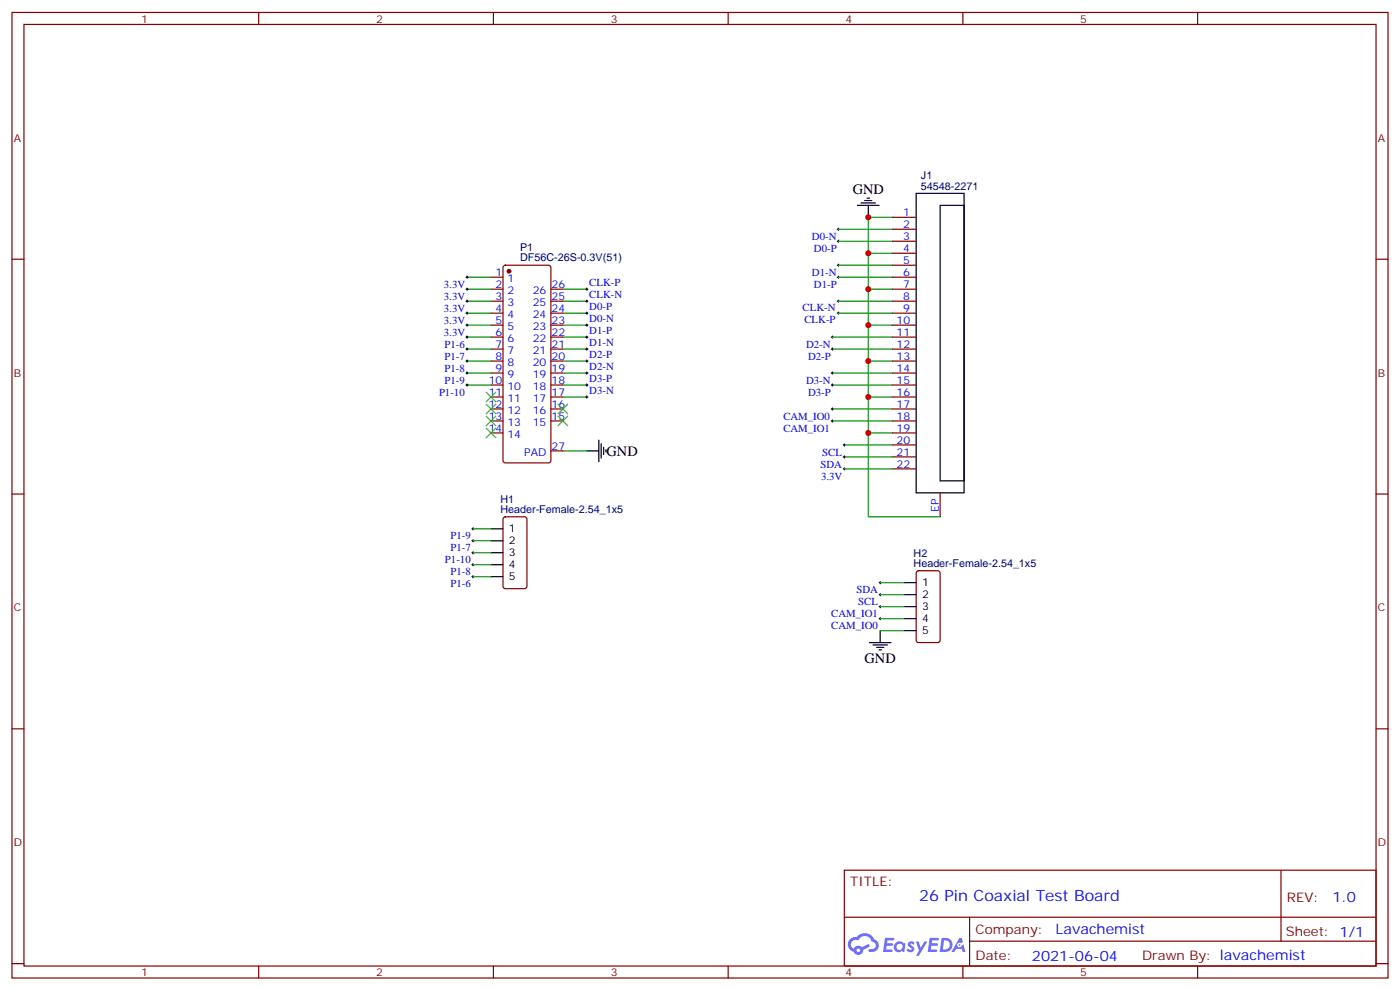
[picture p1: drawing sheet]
<svg xmlns="http://www.w3.org/2000/svg" width="412mm" height="292mm" viewBox="0 0 412 292" stroke-linecap="round" stroke-linejoin="round" font-family="sans-serif">
<g fill="none" stroke="#870000" stroke-width=".35">
<path d="M3.5 3.7h405.4v284.3h-405.4zM7.1 7.2h398.2v277.3h-398.2zM76.2 3.7v3.5M145.3 3.7v3.5M214.5 3.7v3.5M283.6 3.7v3.5M352.8 3.7v3.5M3.5 76.3h3.6M405.3 76.3h3.6M3.5 145.5h3.6M405.3 145.5h3.6M3.5 214.6h3.6"/>
<path d="M405.3 214.6h3.6M248.7 256.3h156.6v28.2h-156.6zM377.3 256.3v20.9M248.7 270.1h156.5M285.6 277.2h119.6M285.6 270.1v14.1M3.5 283.8h3.6M76.2 284.5v3.5M145.3 284.5v3.5M214.5 284.5v3.5M283.6 284.5v3.5M352.8 284.5v3.5"/>
<path d="M405.3 283.8h3.6"/>
</g>
<g fill="#5487ff">
<path d="M267.7 277.4a1.22 1.22 0 0 1 1.7 .3l-.4 .6a.47 .47 0 0 0-.3-.4 .47 .47 0 0 0-.5 .2l.1 .2a1.14 1.14 0 0 1 .8 1.7 1.14 1.14 0 0 1-1.9 0l-.2-.2 .5-.5 .7 .4a.29 .29 0 0 0 .3-.2 .29 .29 0 0 0-.2-.4 1.04 1.04 0 0 1-.6-1.7z"/>
<path d="M260.7 276.2h2.4l.3 .2-.2 .5h-1.8l-.1 .9h1.5l.3 .3-.3 .4h-1.6l-.2 1.1 1.7 .1 .2 .3-.2 .3h-2.6z"/>
<path d="M273.8 276.2h2.4l.3 .2-.1 .5h-1.8l-.2 .9h1.6l.3 .3-.4 .4h-1.6l-.1 1.1 1.7 .1 .2 .3-.2 .3h-2.6z"/>
<path d="M282.6 276.2h.7l.3 1.2-.6 .4a.69 .69 0 0 0-1 .2 .69 .69 0 0 0 .4 1 .69 .69 0 0 0 .9-.6l.5-.3 .6 2.2h-.8l-.2-.9h-1.8l-.5 .9h-.8z"/>
<path d="M269.8 277.3h.8l.6 1.8 1.1-1.8h.9l-2.6 4.2h-.8l.9-1.6z"/>
<path d="M277.4 276.2l-.6 4.1h1.3a2.11 2.11 0 0 0 2.5-2.1 2.11 2.11 0 0 0-2.5-2zM278.1 276.9a1.39 1.39 0 0 1 1.7 1.4 1.39 1.39 0 0 1-1.8 1.3h-.3z"/>
<path d="M263.7 277.8a1.54 1.54 0 0 0-.1 2.2 1.54 1.54 0 0 0 2.2 .1l.6 .2 .3-2.3-.2-.2h-.4a1.49 1.49 0 0 0-2.4 0zM264 278.8a.94 .94 0 0 1 1.8 0 .94 .94 0 0 1-1.8 0z"/>
<path d="M250.4 276.6a2.18 2.18 0 0 0 1.1 3.7 1.44 1.44 0 0 0 1.6 .9 1.44 1.44 0 0 0 1.2-1.5l2-1-.5-.7-1.9 .9a1.47 1.47 0 0 0-2.4 .5 1.39 1.39 0 0 1-.7-2 1.39 1.39 0 0 1 2-.4 2.12 2.12 0 0 1 2.2-1.3 2.12 2.12 0 0 1 1.9 1.7 1.14 1.14 0 0 1 1.1 1.4 1.14 1.14 0 0 1-1.7 .7 .43 .43 0 0 0-.5 .4 .43 .43 0 0 0 .4 .4 1.98 1.98 0 0 0 2.5-1.2 1.98 1.98 0 0 0-1.2-2.5 3.1 3.1 0 0 0-5.3-.7l-.9 .1zM252.3 279.9a.55 .55 0 0 1 1.1 0 .55 .55 0 0 1-1.1 0z"/>
<circle cx="282.6" cy="278.3" r=".26"/>
</g>
<g fill="none" stroke="#008700" stroke-width=".35">
<path d="M246.9 67.5h15.9M246.9 71h15.9M246.9 78.1h15.9M255.8 74.6v10.6h7M262.8 64h-7v10.6h7M137.6 81.6h7M137.6 85.2h7M137.6 88.7h7M137.6 92.2h7M137.6 95.7h7M137.6 99.3h7M165.8 85.2h7.1"/>
<path d="M165.8 88.7h7.1M165.8 92.2h7.1M165.8 95.7h7.1M165.8 99.3h7.1M245.2 99.3h17.6M246.9 81.6h15.9M246.9 88.7h15.9M246.9 92.2h15.9M255.8 85.2v10.5h7M255.8 95.7v10.6h7M137.6 102.8h7M137.6 106.3h7"/>
<path d="M137.6 109.9h7M137.6 113.4h7M165.8 102.8h7.1M165.8 106.3h7.1M165.8 109.9h7.1M165.8 113.4h7.1M165.8 116.9h7.1M245.2 102.8h17.6M245.2 109.9h17.6M245.2 113.4h17.6M255.8 106.3v10.6h7M255.8 116.9v10.6h7"/>
<path d="M165.8 132.8h7.1M245.2 120.4h17.6M245.2 124h17.6M248.7 138.1h14.1M248.7 134.5h14.1M248.7 131h14.1M255.8 127.5v24.7h21.1M139.3 155.7h5.3M139.3 159.2h5.3M139.3 169.8h5.3M139.3 162.8h5.3M139.3 166.3h5.3"/>
<path d="M259.3 171.6h7M259.3 175.1h7M259.3 178.6h7M259.3 185.7h7M259.3 182.2h7"/>
</g>
<g fill="none" stroke="#000" stroke-width=".35">
<path d="M253.6 59.8h4.3M254.7 59.1h2.1M255.4 58.3h.7M269.9 56.9h14.1v88.2h-14.1zM252.6 60.5h6.3M255.8 60.5v3.5M276.9 60.5h7.1v81.1h-7.1zM172.9 132.8h3.5M176.4 129.6v6.4M177.1 130.7v4.2M177.8 131.7v2.1M178.5 132.4v.7"/>
<path d="M144.6 155.7h3.6M144.6 159.2h3.6M144.6 162.8h3.6M144.6 166.3h3.6M144.6 169.8h3.6M266.3 171.6h3.6M266.3 175.1h3.6M266.3 178.6h3.6M256.1 189.2h6.4M257.2 189.9h4.2M258.2 190.6h2.1M258.9 191.3h.7"/>
<path d="M259.3 185.7v3.5M266.3 182.2h3.6M266.3 185.7h3.6"/>
</g>
<g fill="none" stroke="#870000" stroke-width=".35">
<path d="M148.4 78.3l.5-.2h12.7l.6 .4 .1 57.1-.5 .7h-12.9l-.7-.4v-57.1zM262.8 64h7.1M262.8 67.5h7.1M262.8 71h7.1M262.8 74.6h7.1M262.8 78.1h7.1M144.6 85.2h3.6M144.6 88.7h3.6M144.6 92.2h3.6M144.6 95.7h3.6M144.6 99.3h3.6M144.6 81.6h3.6"/>
<path d="M162.3 85.2h3.5M162.3 88.7h3.5M162.3 92.2h3.5M162.3 95.7h3.5M162.3 99.3h3.5M262.8 85.2h7.1M262.8 88.7h7.1M262.8 92.2h7.1M262.8 95.7h7.1M262.8 99.3h7.1M262.8 81.6h7.1M144.6 102.8h3.6"/>
<path d="M144.6 106.3h3.6M144.6 109.9h3.6M144.6 113.4h3.6M144.6 116.9h3.6M162.3 102.8h3.5M162.3 106.3h3.5M162.3 109.9h3.5M162.3 113.4h3.5M162.3 116.9h3.5M262.8 102.8h7.1M262.8 106.3h7.1M262.8 109.9h7.1"/>
<path d="M262.8 113.4h7.1M262.8 116.9h7.1M144.6 120.4h3.6M144.6 124h3.6M144.6 127.5h3.6M162.3 120.4h3.5M162.3 124h3.5M162.3 132.8h3.5M262.8 120.4h7.1M262.8 124h7.1M262.8 127.5h7.1M262.8 131h7.1"/>
<path d="M262.8 134.5h7.1M262.8 138.1h7.1M148.4 152.4l.5-.2h5.6l.7 .4v20l-.4 .7-5.9 .1-.7-.5v-20zM276.9 145.1v7.1M270.1 168.3l.5-.2h5.6l.7 .4v20l-.4 .7h-5.9l-.7-.4v-20z"/>
</g>
<circle cx="149.9" cy="79.9" r=".53" fill="#870000" stroke="#870000" stroke-width=".35"/>
<g fill="none" stroke="#000" stroke-width=".29">
<path d="M246.6 71h.7M246.6 67.5h.7M246.6 78.1h.7M246.9 67.2v.7M246.9 70.7v.7M246.9 77.8v.7M137.2 81.6h.7M137.2 85.2h.7M137.2 88.7h.7M137.2 92.2h.7M137.2 95.7h.7M137.2 99.3h.7"/>
<path d="M137.6 81.3v.7M137.6 84.8v.7M137.6 88.3v.7M137.6 91.9v.7M137.6 95.4v.7M137.6 98.9v.7M172.5 85.2h.7M172.5 88.7h.7M172.5 92.2h.7M172.5 95.7h.7M172.5 99.3h.7M172.9 84.8v.7"/>
<path d="M172.9 88.3v.7M172.9 91.9v.7M172.9 95.4v.7M172.9 98.9v.7M244.8 99.3h.7M245.2 98.9v.7M246.6 81.6h.7M246.6 88.7h.7M246.6 92.2h.7M246.9 81.3v.7M246.9 88.3v.7M246.9 91.9v.7"/>
<path d="M137.2 102.8h.7M137.2 109.9h.7M137.2 106.3h.7M137.2 113.4h.7M137.6 102.4v.8M137.6 106v.7M137.6 109.5v.7M137.6 113v.7M172.5 102.8h.7M172.5 109.9h.7M172.5 106.3h.7M172.5 116.9h.7"/>
<path d="M172.5 113.4h.7M172.9 102.4v.8M172.9 106v.7M172.9 109.5v.7M172.9 113v.7M172.9 116.6v.7M244.8 102.8h.7M244.8 109.9h.7M244.8 113.4h.7M245.2 102.4v.8M245.2 109.5v.7M245.2 113v.7"/>
<path d="M244.8 120.4h.7M244.8 124h.7M245.2 120.1v.7M245.2 123.6v.7M248.4 138.1h.7M248.4 131h.7M248.4 134.5h.7M248.7 130.7v.7M248.7 134.2v.7M248.7 137.7v.7M139 159.2h.7M139 155.7h.7"/>
<path d="M139.3 155.4v.7M139.3 158.9v.7M139 169.8h.7M139 166.3h.7M139 162.8h.7M139.3 162.4v.7M139.3 165.9v.8M139.3 169.5v.7M258.9 178.6h.7M258.9 175.1h.7M258.9 171.6h.7M259.3 171.2v.7"/>
<path d="M259.3 174.8v.7M259.3 178.3v.7M258.9 182.2h.7M259.3 181.8v.7"/>
</g>
<path d="M143.2 115.5l2.8 2.8M143.2 119l2.8 2.8M146 115.5l-2.8 2.8M146 119l-2.8 2.8M164.4 119l2.8 2.8M167.2 119l-2.8 2.8M143.2 122.6l2.8 2.8M143.2 126.1l2.8 2.8M146 122.6l-2.8 2.8M146 126.1l-2.8 2.8M164.4 122.6l2.8 2.8M167.2 122.6l-2.8 2.8" fill="none" stroke="#3c3" stroke-width=".35"/>
<g fill="#c00">
<circle cx="255.8" cy="64" r=".88"/>
<circle cx="255.8" cy="74.6" r=".88"/>
<circle cx="255.8" cy="85.2" r=".88"/>
<circle cx="255.8" cy="95.7" r=".88"/>
<circle cx="255.8" cy="106.3" r=".88"/>
<circle cx="255.8" cy="116.9" r=".88"/>
<circle cx="255.8" cy="127.5" r=".88"/>
</g>
<text font-size="4.6" fill="#00f" x="270.8" y="265.3">26 Pin Coaxial Test Board</text>
<g font-size="4.2">
<text x="251.2" y="57.2">GND</text>
<text x="178.7" y="134.2">GND</text>
<text x="254.7" y="195.2">GND</text>
</g>
<g font-size="4.2" fill="#00f">
<text x="392.5" y="265.5">1.0</text>
<text x="310.9" y="275.1">Lavachemist</text>
<text x="304" y="282.9">2021-06-04</text>
</g>
<g font-size="3.9" fill="#800">
<text x="250.5" y="260.8">TITLE:</text>
<text x="379.1" y="265.5">REV:</text>
<text x="287.4" y="275">Company:</text>
<text x="378.7" y="275.7">Sheet: 1/1</text>
<text x="287.4" y="282.7">Date:</text>
<text x="336.4" y="282.8">Drawn By: lavachemist</text>
</g>
<g font-size="3.2" fill="#800">
<text x="41.6" y="6.7">1</text>
<text x="110.8" y="6.7">2</text>
<text x="179.9" y="6.7">3</text>
<text x="249.1" y="6.7">4</text>
<text x="318.2" y="6.7">5</text>
<text x="4.1" y="41.8">A</text>
<text x="405.9" y="41.8">A</text>
<text x="4.1" y="110.9">B</text>
<text x="405.9" y="110.9">B</text>
<text x="4.1" y="180.1">C</text>
<text x="405.9" y="180.1">C</text>
<text x="4.1" y="249.2">D</text>
<text x="405.9" y="249.2">D</text>
<text x="41.6" y="287.5">1</text>
<text x="110.8" y="287.5">2</text>
<text x="179.9" y="287.5">3</text>
<text x="249.1" y="287.5">4</text>
<text x="318.2" y="287.5">5</text>
</g>
<g font-size="3.2" fill="#000080">
<text x="271.3" y="52.7">J1</text>
<text x="271.3" y="55.9">54548-2271</text>
<text x="153.2" y="76.8">DF56C-26S-0.3V(51)</text>
<text x="153.2" y="73.8">P1</text>
<text x="147.4" y="148.1">H1</text>
<text x="147.4" y="151.1">Header-Female-2.54_1x5</text>
<text x="269.1" y="167">Header-Female-2.54_1x5</text>
<text x="269.1" y="164">H2</text>
</g>
<g font-size="3.2" fill="#00f">
<text x="266.1" y="63.6">1</text>
<text x="239.2" y="70.6">D0-N</text>
<text x="266.1" y="67.2">2</text>
<text x="266.1" y="70.7">3</text>
<text x="239.8" y="74.2">D0-P</text>
<text x="266.1" y="74.2">4</text>
<text x="266.1" y="77.8">5</text>
<text x="146" y="81.3">1</text>
<text x="149.5" y="83">1</text>
<text x="239.2" y="81.2">D1-N</text>
<text x="266.1" y="81.3">6</text>
<text x="130.8" y="84.8">3.3V</text>
<text x="130.8" y="88.3">3.3V</text>
<text x="146" y="88.3">3</text>
<text x="146" y="84.8">2</text>
<text x="149.5" y="86.6">2</text>
<text x="156.9" y="86.6">26</text>
<text x="162.5" y="84.8">26</text>
<text x="162.5" y="88.3">25</text>
<text x="173.6" y="84.3">CLK-P</text>
<text x="173.6" y="87.8">CLK-N</text>
<text x="239.8" y="84.7">D1-P</text>
<text x="266.1" y="88.3">8</text>
<text x="266.1" y="84.8">7</text>
<text x="130.8" y="91.8">3.3V</text>
<text x="130.8" y="95.4">3.3V</text>
<text x="146" y="95.4">5</text>
<text x="146" y="91.9">4</text>
<text x="149.5" y="93.6">4</text>
<text x="149.5" y="90.1">3</text>
<text x="156.9" y="90.1">25</text>
<text x="156.9" y="93.6">24</text>
<text x="162.5" y="91.9">24</text>
<text x="162.5" y="95.4">23</text>
<text x="173.6" y="91.3">D0-P</text>
<text x="173.6" y="94.9">D0-N</text>
<text x="236.4" y="91.5">CLK-N</text>
<text x="237" y="95.1">CLK-P</text>
<text x="264.1" y="95.4">10</text>
<text x="266.1" y="91.9">9</text>
<text x="130.8" y="98.9">3.3V</text>
<text x="146" y="98.9">6</text>
<text x="149.5" y="100.7">6</text>
<text x="149.5" y="97.2">5</text>
<text x="156.9" y="97.2">23</text>
<text x="156.9" y="100.7">22</text>
<text x="162.5" y="98.9">22</text>
<text x="173.6" y="98.4">D1-P</text>
<text x="173.6" y="101.9">D1-N</text>
<text x="264.1" y="98.9">11</text>
<text x="130.9" y="102.4">P1-6</text>
<text x="130.9" y="105.9">P1-7</text>
<text x="146" y="106">8</text>
<text x="146" y="102.4">7</text>
<text x="149.5" y="107.7">8</text>
<text x="149.5" y="104.2">7</text>
<text x="156.9" y="104.2">21</text>
<text x="156.9" y="107.7">20</text>
<text x="162.5" y="102.4">21</text>
<text x="162.5" y="106">20</text>
<text x="173.6" y="105.4">D2-P</text>
<text x="237.4" y="102.4">D2-N</text>
<text x="238" y="105.9">D2-P</text>
<text x="264.1" y="102.4">12</text>
<text x="264.1" y="106">13</text>
<text x="130.9" y="109.5">P1-8</text>
<text x="130.9" y="113">P1-9</text>
<text x="144" y="113">10</text>
<text x="146" y="109.5">9</text>
<text x="149.5" y="111.3">9</text>
<text x="156.9" y="111.3">19</text>
<text x="162.5" y="109.5">19</text>
<text x="162.5" y="113">18</text>
<text x="173.6" y="109">D2-N</text>
<text x="173.6" y="112.5">D3-P</text>
<text x="237.4" y="113">D3-N</text>
<text x="264.1" y="109.5">14</text>
<text x="264.1" y="113">15</text>
<text x="129.3" y="116.5">P1-10</text>
<text x="144" y="116.6">11</text>
<text x="149.5" y="118.3">11</text>
<text x="149.5" y="114.8">10</text>
<text x="156.9" y="114.8">18</text>
<text x="156.9" y="118.3">17</text>
<text x="162.5" y="116.6">17</text>
<text x="173.6" y="116">D3-N</text>
<text x="238" y="116.5">D3-P</text>
<text x="264.1" y="116.6">16</text>
<text x="144" y="123.6">13</text>
<text x="144" y="120.1">12</text>
<text x="149.5" y="125.4">13</text>
<text x="149.5" y="121.8">12</text>
<text x="156.9" y="121.8">16</text>
<text x="156.9" y="125.4">15</text>
<text x="162.5" y="120.1">16</text>
<text x="162.5" y="123.6">15</text>
<text x="230.7" y="123.6">CAM_IO0</text>
<text x="264.1" y="120.1">17</text>
<text x="264.1" y="123.6">18</text>
<text x="144" y="127.1">14</text>
<text x="149.5" y="128.9">14</text>
<text x="230.7" y="127.1">CAM_IO1</text>
<text x="264.1" y="127.1">19</text>
<text x="264.1" y="130.7">20</text>
<text x="154.4" y="134.2">PAD</text>
<text x="162.5" y="132.4">27</text>
<text x="241.7" y="137.7">SDA</text>
<text x="242.2" y="134.2">SCL</text>
<text x="264.1" y="134.2">21</text>
<text x="264.1" y="137.7">22</text>
<text x="241.9" y="141.2">3.3V</text>
<text x="276.6" y="150.8" transform="rotate(-90 276.6 150.8)">EP</text>
<text x="132.7" y="158.8">P1-9</text>
<text x="131.1" y="165.9">P1-10</text>
<text x="132.7" y="162.4">P1-7</text>
<text x="132.7" y="173">P1-6</text>
<text x="132.7" y="169.4">P1-8</text>
<text x="252.3" y="174.7">SDA</text>
<text x="252.8" y="178.3">SCL</text>
<text x="244.9" y="181.8">CAM_IO1</text>
<text x="244.9" y="185.3">CAM_IO0</text>
</g>
<g font-size="3.2">
<text x="149.9" y="156.8">1</text>
<text x="149.9" y="160.3">2</text>
<text x="149.9" y="163.8">3</text>
<text x="149.9" y="167.4">4</text>
<text x="149.9" y="170.9">5</text>
<text x="271.6" y="172.6">1</text>
<text x="271.6" y="176.2">2</text>
<text x="271.6" y="179.7">3</text>
<text x="271.6" y="183.2">4</text>
<text x="271.6" y="186.8">5</text>
</g>
</svg>
